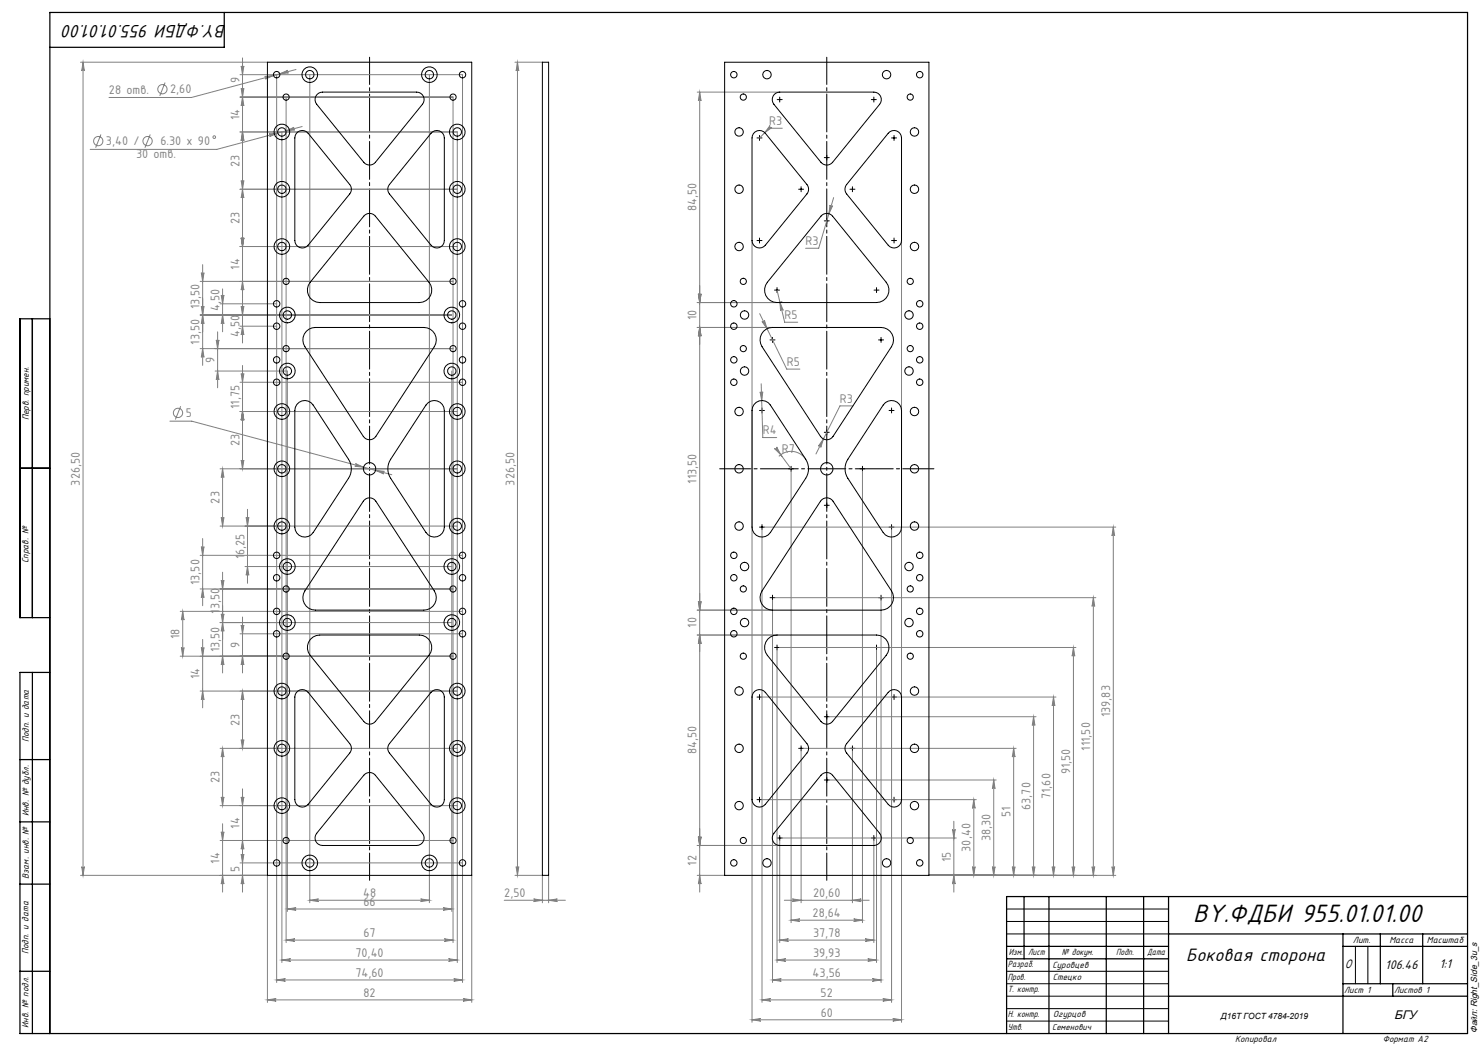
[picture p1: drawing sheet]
<svg xmlns="http://www.w3.org/2000/svg" width="594mm" height="420mm" viewBox="0 0 594 420" stroke-linecap="round" stroke-linejoin="round" font-family="sans-serif">
<g fill="none" stroke="#808080" stroke-width=".4">
<path d="M32.3 25h75M33.3 25v326.5M33.3 25l.6 3.5a.54 .54 0 0 0-.6-.5 .54 .54 0 0 0-.5 .5zM66.3 33.2l-2.2 5.3M96.3 30h89.3v364.5M96.3 39h85.5v339.5M96.8 35.5a.54 .54 0 0 0 .5 .5 .54 .54 0 0 0 .6-.5l-.6 3.5zM96.8 26.5a.54 .54 0 0 0 .5 .5 .54 .54 0 0 0 .6-.5l-.6 3.5zM97.3 39l.6 3.5a.54 .54 0 0 0-.6-.5 .54 .54 0 0 0-.5 .5zM97.3 23.3v114.4M106.3 30.7l3.5-.4-3.3 1.4a.54 .54 0 0 0 .4-.6 .54 .54 0 0 0-.6-.4zM111 30v364.5"/>
<path d="M112.3 29.6l3.2-1.4a.54 .54 0 0 0-.3 .7 .54 .54 0 0 0 .6 .4zM114.8 39v339.5M118.8 27.9l-42 11.2h-33.1M124.3 30v332.5M172.3 30v332.5M206.7 25h11M207.7 25v326.5M207.7 25l.5 3.5a.54 .54 0 0 0-.5-.5 .54 .54 0 0 0-.6 .5zM279.8 37h33.1M280.8 37l.6 3.5a.54 .54 0 0 0-.6-.5 .54 .54 0 0 0-.5 .5zM280.8 37v321.2M40.5 54l-2.1 5.3"/>
<path d="M60.3 54l-2.1 5.3M96.3 53h87.2v333.5M97.3 53l.6 3.5a.54 .54 0 0 0-.6-.5 .54 .54 0 0 0-.5 .5zM108 53.8l3.5-.4-3.3 1.5a.54 .54 0 0 0 .4-.7 .54 .54 0 0 0-.6-.4zM113.1 53v333.5M114.8 52.5l3.2-1.4a.54 .54 0 0 0-.3 .7 .54 .54 0 0 0 .6 .4zM121.3 50.8l-34.3 9.2h-50.8M309 50.4a.54 .54 0 0 0 .1 .8 .54 .54 0 0 0 .7 0l-2.9 2.1zM314 51.5h-5.3l-3.9 3.9M96.8 72.5a.54 .54 0 0 0 .5 .5 .54 .54 0 0 0 .6-.5l-.6 3.5zM97.3 76l.6 3.5a.54 .54 0 0 0-.6-.5 .54 .54 0 0 0-.5 .5zM183.5 76h-87.2"/>
<path d="M334.6 79.4l-6 20.3h-5.3M96.3 99h87.2M96.8 95.5a.54 .54 0 0 0 .5 .5 .54 .54 0 0 0 .6-.5l-.6 3.5zM301.8 96.6v313.9M333.1 82.3a.54 .54 0 0 0 .4 .6 .54 .54 0 0 0 .7-.3l-1.5 3.2zM361.8 96.6v313.9M80.3 113h101.5M80.8 109.5a.54 .54 0 0 0 .5 .5 .54 .54 0 0 0 .6-.5l-.6 3.5zM81.3 106.3v40.4M88.8 118.5a.54 .54 0 0 0 .5 .5 .54 .54 0 0 0 .6-.5l-.6 3.5zM89.3 116v17.2M97.3 113l.6 3.5a.54 .54 0 0 0-.6-.5 .54 .54 0 0 0-.5 .5z"/>
<path d="M280.3 118a.54 .54 0 0 0 .5 .5 .54 .54 0 0 0 .6-.5l-.6 3.5zM311.9 116.5l3 12.9h5.3M80.3 140h101.5M80.3 126.5h101M80.8 123a.54 .54 0 0 0 .5 .5 .54 .54 0 0 0 .6-.5l-.6 3.5zM81.3 140l.6 3.5a.54 .54 0 0 0-.6-.5 .54 .54 0 0 0-.5 .5zM81.3 126.5l.6 3.5a.54 .54 0 0 0-.6-.5 .54 .54 0 0 0-.5 .5zM86.8 136.5a.54 .54 0 0 0 .5 .5 .54 .54 0 0 0 .6-.5l-.6 3.5zM87.3 133.3v22.4M88.3 122h22.7M89.3 126.5l.6 3.5a.54 .54 0 0 0-.6-.5 .54 .54 0 0 0-.5 .5zM96.3 131h14.7"/>
<path d="M96.8 123a.54 .54 0 0 0 .5 .5 .54 .54 0 0 0 .6-.5l-.6 3.5zM97.3 131l.6 3.5a.54 .54 0 0 0-.6-.5 .54 .54 0 0 0-.5 .5zM279.8 131.5h30.2M280.8 131.5l.6 3.5a.54 .54 0 0 0-.6-.5 .54 .54 0 0 0-.5 .5zM304.9 125.9l10.9 22.3h5.2M305.8 129.1a.54 .54 0 0 0 .7 .2 .54 .54 0 0 0 .3-.7l1.1 3.4zM313 121.3l1.4 3.3a.54 .54 0 0 0-.7-.3 .54 .54 0 0 0-.4 .6zM313.9 121l-2 .5h-32.1M86.3 149h29v217M87.3 149l.6 3.5a.54 .54 0 0 0-.6-.5 .54 .54 0 0 0-.5 .5zM96.3 153.5h89.3M96.8 150a.54 .54 0 0 0 .5 .5 .54 .54 0 0 0 .6-.5l-.6 3.5z"/>
<path d="M97.3 146.8v41.4M181.3 149v217M305.1 157.3a.54 .54 0 0 0 .5 .5 .54 .54 0 0 0 .5-.5l-.4 3.5zM305.5 154.1l.7 21.6h5.6M68.2 169.1h8.8l80.2 21.5M72.5 163.1l-2.1 5.3M96.3 165.2h87.2M97.3 165.2l.6 3.5a.54 .54 0 0 0-.6-.5 .54 .54 0 0 0-.5 .5zM330.5 176.3l-1.1 3.3a.54 .54 0 0 0-.2-.7 .54 .54 0 0 0-.8 .3zM342.4 163h-5.3l-9.6 19.3M88.3 188.2h95.2M89.3 188.2l.6 3.5a.54 .54 0 0 0-.6-.5 .54 .54 0 0 0-.5 .5z"/>
<path d="M89.3 188.2v23M96.8 184.7a.54 .54 0 0 0 .5 .5 .54 .54 0 0 0 .6-.5l-.6 3.5zM142.7 186.2l3.2 1.4-3.5-.4a.54 .54 0 0 0 .6-.4 .54 .54 0 0 0-.3-.6zM150.7 188.9l3.6 .4a.54 .54 0 0 0-.7 .4 .54 .54 0 0 0 .4 .6zM310.8 180.1a.54 .54 0 0 0 .8 .1 .54 .54 0 0 0 .1-.7l1.7 3.1zM312.6 183.2a7 7 0 0 1 10.8 1.2M313.8 183.2l-.4-.6 4.1 5.6M317.5 189.2v181.3M346.1 189.2v181.3M80.8 219.5a.54 .54 0 0 0 .5 .5 .54 .54 0 0 0 .6-.5l-.6 3.5zM81.3 216.3v26.9M88.3 211.2h95.2"/>
<path d="M88.8 207.7a.54 .54 0 0 0 .5 .5 .54 .54 0 0 0 .6-.5l-.6 3.5zM98.8 207.7a.54 .54 0 0 0 .5 .5 .54 .54 0 0 0 .6-.5l-.6 3.5zM99.3 204.5v29.7M305.8 212.7v189.8M306.8 211.7h141M357.8 212.7v189.8M446.8 211.7l.6 3.5a.54 .54 0 0 0-.6-.6 .54 .54 0 0 0-.5 .6zM446.8 211.7v139.8M80.3 236.5h101.5M80.3 223h105.3M81.3 236.5l.6 3.5a.54 .54 0 0 0-.6-.5 .54 .54 0 0 0-.5 .5zM88.8 233a.54 .54 0 0 0 .5 .5 .54 .54 0 0 0 .6-.5l-.6 3.5z"/>
<path d="M89.3 229.8v40.4M98.3 227.5h83M99.3 227.5l.6 3.5a.54 .54 0 0 0-.6-.5 .54 .54 0 0 0-.5 .5zM311.1 240h128.7M438.8 240v111.5M438.8 240l.6 3.5a.54 .54 0 0 0-.6-.5 .54 .54 0 0 0-.5 .5zM72.3 245.5h113.3M72.8 260a.54 .54 0 0 0 .5 .5 .54 .54 0 0 0 .6-.5l-.6 3.5zM73.3 245.5l.6 3.5a.54 .54 0 0 0-.6-.5 .54 .54 0 0 0-.5 .5zM73.3 245.5v18M80.8 260a.54 .54 0 0 0 .5 .5 .54 .54 0 0 0 .6-.5l-.6 3.5zM81.3 256.8v27.4"/>
<path d="M88.3 250h93M88.8 246.5a.54 .54 0 0 0 .5 .5 .54 .54 0 0 0 .6-.5l-.6 3.5zM89.3 250l.6 3.5a.54 .54 0 0 0-.6-.5 .54 .54 0 0 0-.5 .5zM96.3 254.5h89.3M96.8 251a.54 .54 0 0 0 .5 .5 .54 .54 0 0 0 .6-.5l-.6 3.5zM97.3 247.8v22.4M280.3 241.5a.54 .54 0 0 0 .5 .5 .54 .54 0 0 0 .6-.5l-.6 3.5zM280.8 255l.6 3.5a.54 .54 0 0 0-.6-.5 .54 .54 0 0 0-.5 .5zM310 245h-30.2M310 241v153.5M311.9 255h-32.1M312.9 260h118.9"/>
<path d="M353.6 241v153.5M430.8 260l.6 3.5a.54 .54 0 0 0-.6-.5 .54 .54 0 0 0-.5 .5zM430.8 260v91.5M80.3 277.5h103.2M81.3 277.5l.6 3.5a.54 .54 0 0 0-.6-.5 .54 .54 0 0 0-.5 .5zM89.3 263.5l.6 3.5a.54 .54 0 0 0-.6-.5 .54 .54 0 0 0-.5 .5zM97.3 277.5l.6 3.5a.54 .54 0 0 0-.6-.5 .54 .54 0 0 0-.5 .5zM97.3 263.5l.6 3.5a.54 .54 0 0 0-.6-.5 .54 .54 0 0 0-.5 .5zM97.3 277.5v23M181.8 263.5h-109.5M305.8 279.9h118M311.9 261v125.5"/>
<path d="M351.8 261v125.5M422.8 279.9l.6 3.5a.54 .54 0 0 0-.6-.5 .54 .54 0 0 0-.5 .5zM422.8 279.9v71.6M96.8 297a.54 .54 0 0 0 .5 .5 .54 .54 0 0 0 .6-.5l-.6 3.5zM332.8 287.8h83M414.8 287.8l.6 3.5a.54 .54 0 0 0-.6-.5 .54 .54 0 0 0-.5 .5zM414.8 287.8v63.7M88.3 300.5h95.2M88.8 320a.54 .54 0 0 0 .5 .5 .54 .54 0 0 0 .6-.5l-.6 3.5zM89.3 300.5l.6 3.5a.54 .54 0 0 0-.6-.5 .54 .54 0 0 0-.5 .5zM89.3 300.5v23M96.8 320a.54 .54 0 0 0 .5 .5 .54 .54 0 0 0 .6-.5l-.6 3.5z"/>
<path d="M97.3 316.8v41.4M321.5 301.5v61M322.5 300.5h85.3M332.8 313.2h67M342.1 301.5v61M398.8 313.2l.6 3.5a.54 .54 0 0 0-.6-.5 .54 .54 0 0 0-.5 .5zM398.8 313.2v38.3M406.8 300.5v51M406.8 300.5l.6 3.5a.54 .54 0 0 0-.6-.5 .54 .54 0 0 0-.5 .5zM88.3 337.5h93.5M88.3 323.5h95.2M88.8 334a.54 .54 0 0 0 .5 .5 .54 .54 0 0 0 .6-.5l-.6 3.5z"/>
<path d="M89.3 330.8v27.4M97.3 337.5l.6 3.5a.54 .54 0 0 0-.6-.5 .54 .54 0 0 0-.5 .5zM279.8 339.5h33.1M280.3 336a.54 .54 0 0 0 .5 .5 .54 .54 0 0 0 .6-.5l-.6 3.5zM305.8 321.1h86M312.9 337.5v41M313.9 336.5h69.9M350.7 337.5v41M382.3 333a.54 .54 0 0 0 .5 .5 .54 .54 0 0 0 .6-.5l-.6 3.5zM382.8 329.8v28.4M390.8 321.1l.6 3.5a.54 .54 0 0 0-.6-.5 .54 .54 0 0 0-.5 .5zM390.8 321.1v30.4"/>
<path d="M32.3 351.5h75v51M32.8 348a.54 .54 0 0 0 .5 .5 .54 .54 0 0 0 .6-.5l-.6 3.5zM89.3 351.5l.6 3.5a.54 .54 0 0 0-.6-.5 .54 .54 0 0 0-.5 .5zM96.3 346.5h89.3M96.8 343a.54 .54 0 0 0 .5 .5 .54 .54 0 0 0 .6-.5l-.6 3.5zM97.3 351.5l.6 3.5a.54 .54 0 0 0-.6-.5 .54 .54 0 0 0-.5 .5zM189.3 351.5v51M206.7 351.5h11v11M207.1 348a.54 .54 0 0 0 .6 .5 .54 .54 0 0 0 .5-.5l-.5 3.5zM220.2 351.5v11M279.8 351.5h11M280.8 351.5l.6 3.5a.54 .54 0 0 0-.6-.5 .54 .54 0 0 0-.5 .5z"/>
<path d="M372.8 351.5h75M382.8 351.5l.6 3.5a.54 .54 0 0 0-.6-.5 .54 .54 0 0 0-.5 .5zM390.3 348a.54 .54 0 0 0 .5 .5 .54 .54 0 0 0 .6-.5l-.6 3.5zM398.3 348a.54 .54 0 0 0 .5 .5 .54 .54 0 0 0 .6-.5l-.6 3.5zM406.3 348a.54 .54 0 0 0 .5 .5 .54 .54 0 0 0 .6-.5l-.6 3.5zM414.3 348a.54 .54 0 0 0 .5 .5 .54 .54 0 0 0 .6-.5l-.6 3.5zM422.3 348a.54 .54 0 0 0 .5 .5 .54 .54 0 0 0 .6-.5l-.6 3.5zM430.3 348a.54 .54 0 0 0 .5 .5 .54 .54 0 0 0 .6-.5l-.6 3.5zM438.3 348a.54 .54 0 0 0 .5 .5 .54 .54 0 0 0 .6-.5l-.6 3.5zM446.3 348a.54 .54 0 0 0 .5 .5 .54 .54 0 0 0 .6-.5l-.6 3.5zM114.8 377.5h67M114.8 377.5l3.5-.6a.54 .54 0 0 0-.5 .6 .54 .54 0 0 0 .5 .5z"/>
<path d="M115.3 365h66M115.3 365l3.5-.6a.54 .54 0 0 0-.5 .6 .54 .54 0 0 0 .5 .5zM124.3 361.5h48M124.3 361.5l3.5-.6a.54 .54 0 0 0-.5 .6 .54 .54 0 0 0 .5 .5zM168.8 360.9l3.5 .6-3.5 .5a.54 .54 0 0 0 .5-.5 .54 .54 0 0 0-.5-.6zM177.8 364.4l3.5 .6-3.5 .5a.54 .54 0 0 0 .5-.5 .54 .54 0 0 0-.5-.6zM178.3 376.9l3.5 .6-3.5 .5a.54 .54 0 0 0 .5-.5 .54 .54 0 0 0-.5-.6zM202.4 361.5h24.5M214.2 360.9l3.5 .6-3.5 .5a.54 .54 0 0 0 .5-.5 .54 .54 0 0 0-.5-.6zM220.2 361.5l3.5-.6a.54 .54 0 0 0-.5 .6 .54 .54 0 0 0 .5 .5zM312.9 377.5h37.8M312.9 377.5l3.5-.6a.54 .54 0 0 0-.5 .6 .54 .54 0 0 0 .5 .5z"/>
<path d="M314.8 361.5h34.1M317.5 369.5h28.6M317.5 369.5l3.5-.6a.54 .54 0 0 0-.5 .6 .54 .54 0 0 0 .5 .5zM318 360.9l3.5 .6-3.5 .5a.54 .54 0 0 0 .5-.5 .54 .54 0 0 0-.5-.6zM342.1 361.5l3.5-.6a.54 .54 0 0 0-.5 .6 .54 .54 0 0 0 .5 .5zM342.6 368.9l3.6 .6-3.6 .5a.54 .54 0 0 0 .6-.5 .54 .54 0 0 0-.6-.6zM347.2 376.9l3.5 .6-3.5 .5a.54 .54 0 0 0 .5-.5 .54 .54 0 0 0-.5-.6zM111 393.5l3.5-.6a.54 .54 0 0 0-.5 .6 .54 .54 0 0 0 .5 .5zM111 393.5h74.6M113.1 385.5l3.5-.6a.54 .54 0 0 0-.5 .6 .54 .54 0 0 0 .5 .5zM113.1 385.5h70.4M180 384.9l3.5 .6-3.5 .5a.54 .54 0 0 0 .5-.5 .54 .54 0 0 0-.5-.6z"/>
<path d="M182.1 392.9l3.5 .6-3.5 .5a.54 .54 0 0 0 .5-.5 .54 .54 0 0 0-.5-.6zM310 393.5l3.5-.6a.54 .54 0 0 0-.5 .6 .54 .54 0 0 0 .5 .5zM310 393.5h43.6M311.9 385.5h39.9M311.9 385.5l3.5-.6a.54 .54 0 0 0-.5 .6 .54 .54 0 0 0 .5 .5zM348.3 384.9l3.5 .6-3.5 .5a.54 .54 0 0 0 .5-.5 .54 .54 0 0 0-.5-.6zM350.1 392.9l3.5 .6-3.5 .5a.54 .54 0 0 0 .5-.5 .54 .54 0 0 0-.5-.6zM107.3 401.5h82M107.3 401.5l3.5-.6a.54 .54 0 0 0-.5 .6 .54 .54 0 0 0 .5 .5zM185.8 400.9l3.5 .6-3.5 .5a.54 .54 0 0 0 .5-.5 .54 .54 0 0 0-.5-.6zM301.8 409.5h60M301.8 409.5l3.5-.6a.54 .54 0 0 0-.5 .6 .54 .54 0 0 0 .5 .5z"/>
<path d="M305.8 401.5l3.5-.6a.54 .54 0 0 0-.5 .6 .54 .54 0 0 0 .5 .5zM305.8 401.5h52M354.3 400.9l3.5 .6-3.5 .5a.54 .54 0 0 0 .5-.5 .54 .54 0 0 0-.5-.6zM358.3 408.9l3.5 .6-3.5 .5a.54 .54 0 0 0 .5-.5 .54 .54 0 0 0-.5-.6z"/>
<circle cx="65.2" cy="35.8" r="1.86"/>
<circle cx="39.4" cy="56.7" r="1.86"/>
<circle cx="59.2" cy="56.7" r="1.86"/>
<circle cx="86" cy="55.1" r=".53"/>
<circle cx="71.4" cy="165.8" r="1.86"/>
</g>
<path d="M148.3 23v330.5M331.8 353.5v-330.5" fill="none" stroke="#000" stroke-width=".4" stroke-dasharray="15.2 1.3 1.3 1.3" stroke-dashoffset="4.3"/>
<path d="M288.8 188.2h86" fill="none" stroke="#000" stroke-width=".4" stroke-dasharray="15.2 1.3 1.3 1.3" stroke-dashoffset="2.7"/>
<g fill="none" stroke="#000" stroke-width=".4">
<path d="M311.9 40h2M312.9 39v2M349.7 40h2M350.7 39v2M303.8 55.4h2M304.8 54.4v2M357.8 55.4h2M358.8 54.4v2M320.5 76h2M321.5 75v2M330.8 63.3h2M331.8 62.3v2"/>
<path d="M341.1 76h2M342.1 75v2M303.8 96.6h2M304.8 95.6v2M330.8 88.7h2M331.8 87.7v2M357.8 96.6h2M358.8 95.6v2M310.9 116.5h2M311.9 115.5v2M350.8 116.5h2M351.8 115.5v2"/>
<path d="M20 128v287M309 136.5h2M310 135.5v2M352.6 136.5h2M353.6 135.5v2M304.8 164.8h2M305.8 163.8v2M330.8 173.6h2M331.8 172.6v2M356.8 164.8h2M357.8 163.8v2M316.5 188.2h2"/>
<path d="M317.5 187.2v2M345.1 188.2h2M346.2 187.2v2M304.8 211.7h2M305.8 210.7v2M330.8 202.9h2M331.8 201.9v2M356.8 211.7h2M357.8 210.7v2M309 240h2M310 239v2M352.6 240h2"/>
<path d="M353.6 239v2M310.9 260h2M311.9 259v2M350.8 260h2M351.8 259v2M303.8 279.9h2M304.8 278.9v2M357.8 279.9h2M358.8 278.9v2M321.5 299.5v2M330.8 287.8h2M331.8 286.8v2"/>
<path d="M342.1 299.5v2M320.5 300.5h2M330.8 313.2h2M331.8 312.2v2M341.1 300.5h2M303.8 321.1h2M304.8 320.1v2M311.9 336.5h2M312.9 335.5v2M349.7 336.5h2M350.7 335.5v2M357.8 321.1h2"/>
<path d="M358.8 320.1v2M404 365h65M404 370h65M404 375h65M544 380v15M549 380v15M404 390h65M404 395h65M404 400h65M404 405h65M404 410h65"/>
</g>
<g fill="none" stroke="#000" stroke-width=".5">
<path d="M90 5v14h-70M13 128v120M20 128h-12v120h12M8 188h12M13 270v145M20 270h-12v145h581v-410h-569v410M8 305h12M8 330h12M8 355h12M411 360v25M421 360v55M444 360v55"/>
<path d="M459 360v55M469 360v55M589 360h-185v55M404 380h65M469 375h120M539 375v40M539 380h50M554 375v20M571 375v20M8 390h12M404 385h65M539 395h50"/>
<path d="M559 395v5M469 400h120"/>
</g>
<g fill="#808080">
<path d="M220.2 361.5l3.5-.6a.54 .54 0 0 0-.5 .6 .54 .54 0 0 0 .5 .5zM214.2 360.9l3.5 .6-3.5 .5a.54 .54 0 0 0 .5-.5 .54 .54 0 0 0-.5-.6z"/>
<path d="M182.1 392.9l3.5 .6-3.5 .5a.54 .54 0 0 0 .5-.5 .54 .54 0 0 0-.5-.6zM111 393.5l3.5-.6a.54 .54 0 0 0-.5 .6 .54 .54 0 0 0 .5 .5zM177.8 364.4l3.5 .6-3.5 .5a.54 .54 0 0 0 .5-.5 .54 .54 0 0 0-.5-.6zM115.3 365l3.5-.6a.54 .54 0 0 0-.5 .6 .54 .54 0 0 0 .5 .5z"/>
<path d="M150.7 188.9l3.3 1.4a.54 .54 0 0 1-.4-.6 .54 .54 0 0 1 .7-.4zM142.7 186.2a.54 .54 0 0 1 .3 .6 .54 .54 0 0 1-.6 .4l3.5 .4zM112.3 29.6l3.5-.3a.54 .54 0 0 1-.6-.4 .54 .54 0 0 1 .3-.7zM106.3 30.7a.54 .54 0 0 1 .6 .4 .54 .54 0 0 1-.4 .6l3.3-1.4zM114.8 52.5l3.5-.3a.54 .54 0 0 1-.6-.4 .54 .54 0 0 1 .3-.7zM108 53.8a.54 .54 0 0 1 .6 .4 .54 .54 0 0 1-.4 .7l3.3-1.5zM113.1 385.5l3.5-.6a.54 .54 0 0 0-.5 .6 .54 .54 0 0 0 .5 .5zM180 384.9l3.5 .6-3.5 .5a.54 .54 0 0 0 .5-.5 .54 .54 0 0 0-.5-.6zM124.3 361.5l3.5-.6a.54 .54 0 0 0-.5 .6 .54 .54 0 0 0 .5 .5zM168.8 360.9l3.5 .6-3.5 .5a.54 .54 0 0 0 .5-.5 .54 .54 0 0 0-.5-.6zM107.3 401.5l3.5-.6a.54 .54 0 0 0-.5 .6 .54 .54 0 0 0 .5 .5zM185.8 400.9l3.5 .6-3.5 .5a.54 .54 0 0 0 .5-.5 .54 .54 0 0 0-.5-.6zM310.8 180.1l2.6 2.5-1.7-3.1a.54 .54 0 0 1-.1 .7 .54 .54 0 0 1-.8-.1zM309 50.4l-2.1 2.9 2.9-2.1a.54 .54 0 0 1-.7 0 .54 .54 0 0 1-.1-.8zM313 121.3l.3 3.6a.54 .54 0 0 1 .4-.6 .54 .54 0 0 1 .7 .3zM305.8 129.1l2.1 2.9-1.1-3.4a.54 .54 0 0 1-.3 .7 .54 .54 0 0 1-.7-.2zM330.5 176.3l-2.1 2.9a.54 .54 0 0 1 .8-.3 .54 .54 0 0 1 .2 .7zM305.1 157.3l.6 3.5 .4-3.5a.54 .54 0 0 1-.5 .5 .54 .54 0 0 1-.5-.5zM333.1 82.3l-.4 3.5 1.5-3.2a.54 .54 0 0 1-.7 .3 .54 .54 0 0 1-.4-.6z"/>
<path d="M311.9 385.5l3.5-.6a.54 .54 0 0 0-.5 .6 .54 .54 0 0 0 .5 .5zM348.3 384.9l3.5 .6-3.5 .5a.54 .54 0 0 0 .5-.5 .54 .54 0 0 0-.5-.6zM318 360.9l3.5 .6-3.5 .5a.54 .54 0 0 0 .5-.5 .54 .54 0 0 0-.5-.6zM342.1 361.5l3.5-.6a.54 .54 0 0 0-.5 .6 .54 .54 0 0 0 .5 .5z"/>
<path d="M114.8 377.5l3.5-.6a.54 .54 0 0 0-.5 .6 .54 .54 0 0 0 .5 .5zM178.3 376.9l3.5 .6-3.5 .5a.54 .54 0 0 0 .5-.5 .54 .54 0 0 0-.5-.6z"/>
<path d="M354.3 400.9l3.5 .6-3.5 .5a.54 .54 0 0 0 .5-.5 .54 .54 0 0 0-.5-.6zM305.8 401.5l3.5-.6a.54 .54 0 0 0-.5 .6 .54 .54 0 0 0 .5 .5zM350.1 392.9l3.5 .6-3.5 .5a.54 .54 0 0 0 .5-.5 .54 .54 0 0 0-.5-.6zM310 393.5l3.5-.6a.54 .54 0 0 0-.5 .6 .54 .54 0 0 0 .5 .5z"/>
<path d="M207.1 348a.54 .54 0 0 0 .6 .5 .54 .54 0 0 0 .5-.5l-.5 3.5zM207.7 25l.5 3.5a.54 .54 0 0 0-.5-.5 .54 .54 0 0 0-.6 .5z"/>
<path d="M32.8 348a.54 .54 0 0 0 .5 .5 .54 .54 0 0 0 .6-.5l-.6 3.5zM33.3 25l.6 3.5a.54 .54 0 0 0-.6-.5 .54 .54 0 0 0-.5 .5zM89.3 351.5l.6 3.5a.54 .54 0 0 0-.6-.5 .54 .54 0 0 0-.5 .5zM88.8 334a.54 .54 0 0 0 .5 .5 .54 .54 0 0 0 .6-.5l-.6 3.5zM97.3 337.5l.6 3.5a.54 .54 0 0 0-.6-.5 .54 .54 0 0 0-.5 .5zM96.8 320a.54 .54 0 0 0 .5 .5 .54 .54 0 0 0 .6-.5l-.6 3.5zM88.8 320a.54 .54 0 0 0 .5 .5 .54 .54 0 0 0 .6-.5l-.6 3.5zM89.3 300.5l.6 3.5a.54 .54 0 0 0-.6-.5 .54 .54 0 0 0-.5 .5zM96.8 297a.54 .54 0 0 0 .5 .5 .54 .54 0 0 0 .6-.5l-.6 3.5zM97.3 277.5l.6 3.5a.54 .54 0 0 0-.6-.5 .54 .54 0 0 0-.5 .5zM97.3 263.5l.6 3.5a.54 .54 0 0 0-.6-.5 .54 .54 0 0 0-.5 .5zM96.8 251a.54 .54 0 0 0 .5 .5 .54 .54 0 0 0 .6-.5l-.6 3.5zM89.3 263.5l.6 3.5a.54 .54 0 0 0-.6-.5 .54 .54 0 0 0-.5 .5zM88.8 246.5a.54 .54 0 0 0 .5 .5 .54 .54 0 0 0 .6-.5l-.6 3.5zM72.8 260a.54 .54 0 0 0 .5 .5 .54 .54 0 0 0 .6-.5l-.6 3.5zM73.3 245.5l.6 3.5a.54 .54 0 0 0-.6-.5 .54 .54 0 0 0-.5 .5zM89.3 250l.6 3.5a.54 .54 0 0 0-.6-.5 .54 .54 0 0 0-.5 .5zM88.8 233a.54 .54 0 0 0 .5 .5 .54 .54 0 0 0 .6-.5l-.6 3.5zM81.3 236.5l.6 3.5a.54 .54 0 0 0-.6-.5 .54 .54 0 0 0-.5 .5zM80.8 219.5a.54 .54 0 0 0 .5 .5 .54 .54 0 0 0 .6-.5l-.6 3.5zM99.3 227.5l.6 3.5a.54 .54 0 0 0-.6-.5 .54 .54 0 0 0-.5 .5zM98.8 207.7a.54 .54 0 0 0 .5 .5 .54 .54 0 0 0 .6-.5l-.6 3.5zM88.8 207.7a.54 .54 0 0 0 .5 .5 .54 .54 0 0 0 .6-.5l-.6 3.5zM89.3 188.2l.6 3.5a.54 .54 0 0 0-.6-.5 .54 .54 0 0 0-.5 .5zM96.8 184.7a.54 .54 0 0 0 .5 .5 .54 .54 0 0 0 .6-.5l-.6 3.5zM97.3 165.2l.6 3.5a.54 .54 0 0 0-.6-.5 .54 .54 0 0 0-.5 .5zM97.3 165.2l.6 3.5a.54 .54 0 0 0-.6-.5 .54 .54 0 0 0-.5 .5zM96.8 150a.54 .54 0 0 0 .5 .5 .54 .54 0 0 0 .6-.5l-.6 3.5zM87.3 149l.6 3.5a.54 .54 0 0 0-.6-.5 .54 .54 0 0 0-.5 .5zM86.8 136.5a.54 .54 0 0 0 .5 .5 .54 .54 0 0 0 .6-.5l-.6 3.5zM81.3 140l.6 3.5a.54 .54 0 0 0-.6-.5 .54 .54 0 0 0-.5 .5zM80.8 123a.54 .54 0 0 0 .5 .5 .54 .54 0 0 0 .6-.5l-.6 3.5zM81.3 126.5l.6 3.5a.54 .54 0 0 0-.6-.5 .54 .54 0 0 0-.5 .5zM80.8 109.5a.54 .54 0 0 0 .5 .5 .54 .54 0 0 0 .6-.5l-.6 3.5zM89.3 126.5l.6 3.5a.54 .54 0 0 0-.6-.5 .54 .54 0 0 0-.5 .5zM88.8 118.5a.54 .54 0 0 0 .5 .5 .54 .54 0 0 0 .6-.5l-.6 3.5zM97.3 113l.6 3.5a.54 .54 0 0 0-.6-.5 .54 .54 0 0 0-.5 .5zM96.8 95.5a.54 .54 0 0 0 .5 .5 .54 .54 0 0 0 .6-.5l-.6 3.5zM96.8 95.5a.54 .54 0 0 0 .5 .5 .54 .54 0 0 0 .6-.5l-.6 3.5zM97.3 76l.6 3.5a.54 .54 0 0 0-.6-.5 .54 .54 0 0 0-.5 .5zM97.3 53l.6 3.5a.54 .54 0 0 0-.6-.5 .54 .54 0 0 0-.5 .5zM96.8 35.5a.54 .54 0 0 0 .5 .5 .54 .54 0 0 0 .6-.5l-.6 3.5zM97.3 39l.6 3.5a.54 .54 0 0 0-.6-.5 .54 .54 0 0 0-.5 .5zM96.8 26.5a.54 .54 0 0 0 .5 .5 .54 .54 0 0 0 .6-.5l-.6 3.5zM280.8 351.5l.6 3.5a.54 .54 0 0 0-.6-.5 .54 .54 0 0 0-.5 .5zM280.3 336a.54 .54 0 0 0 .5 .5 .54 .54 0 0 0 .6-.5l-.6 3.5zM280.3 336a.54 .54 0 0 0 .5 .5 .54 .54 0 0 0 .6-.5l-.6 3.5zM280.8 255l.6 3.5a.54 .54 0 0 0-.6-.5 .54 .54 0 0 0-.5 .5zM280.3 241.5a.54 .54 0 0 0 .5 .5 .54 .54 0 0 0 .6-.5l-.6 3.5zM280.8 131.5l.6 3.5a.54 .54 0 0 0-.6-.5 .54 .54 0 0 0-.5 .5zM280.8 131.5l.6 3.5a.54 .54 0 0 0-.6-.5 .54 .54 0 0 0-.5 .5zM280.3 118a.54 .54 0 0 0 .5 .5 .54 .54 0 0 0 .6-.5l-.6 3.5zM280.3 118a.54 .54 0 0 0 .5 .5 .54 .54 0 0 0 .6-.5l-.6 3.5zM280.8 37l.6 3.5a.54 .54 0 0 0-.6-.5 .54 .54 0 0 0-.5 .5zM382.8 351.5l.6 3.5a.54 .54 0 0 0-.6-.5 .54 .54 0 0 0-.5 .5zM382.3 333a.54 .54 0 0 0 .5 .5 .54 .54 0 0 0 .6-.5l-.6 3.5zM398.3 348a.54 .54 0 0 0 .5 .5 .54 .54 0 0 0 .6-.5l-.6 3.5zM398.8 313.2l.6 3.5a.54 .54 0 0 0-.6-.5 .54 .54 0 0 0-.5 .5zM406.3 348a.54 .54 0 0 0 .5 .5 .54 .54 0 0 0 .6-.5l-.6 3.5zM406.8 300.5l.6 3.5a.54 .54 0 0 0-.6-.5 .54 .54 0 0 0-.5 .5zM390.3 348a.54 .54 0 0 0 .5 .5 .54 .54 0 0 0 .6-.5l-.6 3.5zM390.8 321.1l.6 3.5a.54 .54 0 0 0-.6-.5 .54 .54 0 0 0-.5 .5zM414.3 348a.54 .54 0 0 0 .5 .5 .54 .54 0 0 0 .6-.5l-.6 3.5zM414.8 287.8l.6 3.5a.54 .54 0 0 0-.6-.5 .54 .54 0 0 0-.5 .5zM422.3 348a.54 .54 0 0 0 .5 .5 .54 .54 0 0 0 .6-.5l-.6 3.5zM422.8 279.9l.6 3.5a.54 .54 0 0 0-.6-.5 .54 .54 0 0 0-.5 .5zM430.3 348a.54 .54 0 0 0 .5 .5 .54 .54 0 0 0 .6-.5l-.6 3.5zM430.8 260l.6 3.5a.54 .54 0 0 0-.6-.5 .54 .54 0 0 0-.5 .5zM438.3 348a.54 .54 0 0 0 .5 .5 .54 .54 0 0 0 .6-.5l-.6 3.5zM438.8 240l.6 3.5a.54 .54 0 0 0-.6-.5 .54 .54 0 0 0-.5 .5zM446.3 348a.54 .54 0 0 0 .5 .5 .54 .54 0 0 0 .6-.5l-.6 3.5zM446.8 211.7l.6 3.5a.54 .54 0 0 0-.6-.6 .54 .54 0 0 0-.5 .6z"/>
<path d="M96.8 72.5a.54 .54 0 0 0 .5 .5 .54 .54 0 0 0 .6-.5l-.6 3.5zM97.3 53l.6 3.5a.54 .54 0 0 0-.6-.5 .54 .54 0 0 0-.5 .5z"/>
<path d="M96.8 343a.54 .54 0 0 0 .5 .5 .54 .54 0 0 0 .6-.5l-.6 3.5zM97.3 351.5l.6 3.5a.54 .54 0 0 0-.6-.5 .54 .54 0 0 0-.5 .5zM80.8 260a.54 .54 0 0 0 .5 .5 .54 .54 0 0 0 .6-.5l-.6 3.5zM81.3 277.5l.6 3.5a.54 .54 0 0 0-.6-.5 .54 .54 0 0 0-.5 .5zM96.8 123a.54 .54 0 0 0 .5 .5 .54 .54 0 0 0 .6-.5l-.6 3.5zM97.3 131l.6 3.5a.54 .54 0 0 0-.6-.5 .54 .54 0 0 0-.5 .5zM280.3 241.5a.54 .54 0 0 0 .5 .5 .54 .54 0 0 0 .6-.5l-.6 3.5zM280.8 255l.6 3.5a.54 .54 0 0 0-.6-.5 .54 .54 0 0 0-.5 .5z"/>
<path d="M301.8 409.5l3.5-.6a.54 .54 0 0 0-.5 .6 .54 .54 0 0 0 .5 .5zM358.3 408.9l3.5 .6-3.5 .5a.54 .54 0 0 0 .5-.5 .54 .54 0 0 0-.5-.6z"/>
<path d="M317.5 369.5l3.5-.6a.54 .54 0 0 0-.5 .6 .54 .54 0 0 0 .5 .5zM342.6 368.9l3.6 .6-3.6 .5a.54 .54 0 0 0 .6-.5 .54 .54 0 0 0-.6-.6zM312.9 377.5l3.5-.6a.54 .54 0 0 0-.5 .6 .54 .54 0 0 0 .5 .5zM347.2 376.9l3.5 .6-3.5 .5a.54 .54 0 0 0 .5-.5 .54 .54 0 0 0-.5-.6z"/>
</g>
<g fill="none" stroke="#000" stroke-width=".4">
<path d="M107.3 25h82v326.5h-82zM127.2 38l.6-.6 1.6-.4h37.8a3 3 0 0 1 2.7 1.7 3 3 0 0 1-.3 3.2l-18.9 23.3a3 3 0 0 1-4.7 0l-18.9-23.3a3 3 0 0 1 .1-3.9zM217.7 25h2.5v326.5h-2.5zM290.8 25h82v326.5h-82zM310.7 38l1.4-.9 .8-.1h37.8a3 3 0 0 1 2.7 1.7 3 3 0 0 1-.3 3.2l-18.9 23.3a3 3 0 0 1-4.7 0l-18.9-23.3a3 3 0 0 1 .1-3.9zM119.5 53a3 3 0 0 1 4.2 .5l16.7 20.6a3 3 0 0 1 0 3.8l-16.7 20.6a3 3 0 0 1-3.4 .9 3 3 0 0 1-2-2.8v-41.2l.2-.9zM173 53.5a3 3 0 0 1 3.3-.9 3 3 0 0 1 2 2.8v41.2a3 3 0 0 1-2 2.8 3 3 0 0 1-3.3-.9l-16.7-20.6a3 3 0 0 1 0-3.8zM303 53a3 3 0 0 1 4.2 .5l16.7 20.6a2.99 2.99 0 0 1 0 3.8l-16.7 20.6a3 3 0 0 1-3.4 .9 3 3 0 0 1-2-2.8v-41.2l.6-1.7zM356.5 53.5a3 3 0 0 1 3.3-.9 3 3 0 0 1 2 2.8v41.2a3 3 0 0 1-2 2.8 3 3 0 0 1-3.3-.9l-16.7-20.6a2.99 2.99 0 0 1 0-3.8zM146 86.8a3 3 0 0 1 4.7 0l21.5 26.5a5 5 0 0 1 .6 5.3 5 5 0 0 1-4.5 2.9h-39.9a5 5 0 0 1-4.5-2.9 5 5 0 0 1 .6-5.3zM329.5 86.8a3 3 0 0 1 4.7 0l21.5 26.5a5 5 0 0 1 .6 5.3 5 5 0 0 1-4.5 2.9h-39.9a5 5 0 0 1-4.6-2.9 5 5 0 0 1 .7-5.3zM122.9 133l1.1-.8 2.5-.7h43.6a5 5 0 0 1 4.2 7.7l-23.5 36a3 3 0 0 1-5 0l-23.4-36a5 5 0 0 1 .5-6.2z"/>
<path d="M306.4 133l1.1-.8 2.5-.7h43.6a5 5 0 0 1 4.2 7.7l-23.5 36a3 3 0 0 1-5 0l-23.4-36a5 5 0 0 1 .5-6.2zM119.1 162.4a4 4 0 0 1 6.6 .2l14.2 21.8a7 7 0 0 1 0 7.7l-14.2 21.7a4 4 0 0 1-4.5 1.7 4 4 0 0 1-2.9-3.8v-46.9l.2-1.2zM171.8 161.7a4 4 0 0 1 4.3-.5 4 4 0 0 1 2.2 3.6v46.9a4 4 0 0 1-2.8 3.8 4 4 0 0 1-4.5-1.7l-14.2-21.7a7 7 0 0 1 0-7.7zM302.6 162.4a4 4 0 0 1 6.6 .2l14.2 21.8a7 7 0 0 1 0 7.7l-14.2 21.7a4 4 0 0 1-4.5 1.7 4 4 0 0 1-2.9-3.8v-46.9l.2-1.2zM355.3 161.7a4 4 0 0 1 4.3-.5 4 4 0 0 1 2.2 3.6v46.9a4 4 0 0 1-2.8 3.8 4 4 0 0 1-4.5-1.7l-14.2-21.7a7 7 0 0 1 0-7.7zM146.3 200.7a3 3 0 0 1 4.5 .6l23.5 36a5 5 0 0 1-4.2 7.7h-43.6a5 5 0 0 1-4.1-7.7zM329.8 200.7a3 3 0 0 1 4.5 .6l23.5 36a5 5 0 0 1-4.2 7.7h-43.6a5 5 0 0 1-4.1-7.7zM124.6 256.7l1.1-.9 2.7-.8h39.9a5 5 0 0 1 4.5 2.8 5 5 0 0 1-.6 5.3l-21.5 26.6a3 3 0 0 1-4.7 0l-21.5-26.6a5 5 0 0 1 .1-6.4zM308.1 256.7l1.1-.9 2.7-.8h39.9a5 5 0 0 1 4.5 2.8 5 5 0 0 1-.6 5.3l-21.5 26.6a3 3 0 0 1-4.7 0l-21.5-26.6a5 5 0 0 1 .1-6.4zM119.5 277.5a3 3 0 0 1 4.2 .5l16.7 20.6a3 3 0 0 1 0 3.8l-16.7 20.6a3 3 0 0 1-3.4 .9 3 3 0 0 1-2-2.8v-41.2l.2-.9zM173 278a3 3 0 0 1 3.3-.9 3 3 0 0 1 2 2.8v41.2a3 3 0 0 1-2 2.8 3 3 0 0 1-3.3-.9l-16.7-20.6a3 3 0 0 1 0-3.8zM303 277.5a3 3 0 0 1 4.2 .5l16.7 20.6a3 3 0 0 1 0 3.8l-16.7 20.6a3 3 0 0 1-3.4 .9 3 3 0 0 1-2-2.8v-41.2l.6-1.7z"/>
<path d="M356.5 278a3 3 0 0 1 3.3-.9 3 3 0 0 1 2 2.8v41.2a3 3 0 0 1-2 2.8 3 3 0 0 1-3.3-.9l-16.7-20.6a3 3 0 0 1 0-3.8zM146 311.3a2.99 2.99 0 0 1 4.7 0l18.9 23.3a3 3 0 0 1 .3 3.2 3 3 0 0 1-2.7 1.7h-37.8a3 3 0 0 1-2.7-1.7 3 3 0 0 1 .4-3.2zM329.5 311.3a3 3 0 0 1 4.7 0l18.9 23.3a3 3 0 0 1 .3 3.2 3 3 0 0 1-2.7 1.7h-37.8a3 3 0 0 1-2.7-1.7 3 3 0 0 1 .4-3.2z"/>
<circle cx="111" cy="30" r="1.3"/>
<circle cx="114.8" cy="39" r="1.25"/>
<circle cx="124.3" cy="30" r="1.7"/>
<circle cx="124.3" cy="30" r="3.2"/>
<circle cx="172.3" cy="30" r="3.1"/>
<circle cx="172.3" cy="30" r="1.7"/>
<circle cx="181.8" cy="39" r="1.25"/>
<circle cx="185.6" cy="30" r="1.3"/>
<circle cx="294.5" cy="30" r="1.3"/>
<circle cx="298.3" cy="39" r="1.25"/>
<circle cx="307.8" cy="30" r="1.7"/>
<circle cx="355.8" cy="30" r="1.7"/>
<circle cx="365.3" cy="39" r="1.25"/>
<circle cx="369.1" cy="30" r="1.3"/>
<circle cx="113.1" cy="53" r="3.1"/>
<circle cx="113.1" cy="53" r="1.7"/>
<circle cx="183.5" cy="53" r="3.1"/>
<circle cx="183.5" cy="53" r="1.7"/>
<circle cx="296.6" cy="53" r="1.7"/>
<circle cx="367" cy="53" r="1.7"/>
<circle cx="113.1" cy="76" r="3.2"/>
<circle cx="113.1" cy="76" r="1.7"/>
<circle cx="183.5" cy="76" r="3.1"/>
<circle cx="183.5" cy="76" r="1.7"/>
<circle cx="296.6" cy="76" r="1.7"/>
<circle cx="367" cy="76" r="1.7"/>
<circle cx="113.1" cy="99" r="3.2"/>
<circle cx="113.1" cy="99" r="1.7"/>
<circle cx="183.5" cy="99" r="3.1"/>
<circle cx="183.5" cy="99" r="1.7"/>
<circle cx="296.6" cy="99" r="1.7"/>
<circle cx="367" cy="99" r="1.7"/>
<circle cx="114.8" cy="113" r="1.25"/>
<circle cx="181.8" cy="113" r="1.25"/>
<circle cx="298.3" cy="113" r="1.25"/>
<circle cx="365.3" cy="113" r="1.25"/>
<circle cx="111" cy="122" r="1.3"/>
<circle cx="111" cy="131" r="1.3"/>
<circle cx="114.8" cy="140" r="1.25"/>
<circle cx="115.3" cy="126.5" r="1.7"/>
<circle cx="115.3" cy="126.5" r="3.2"/>
<circle cx="181.3" cy="126.5" r="3.2"/>
<circle cx="181.3" cy="126.5" r="1.7"/>
<circle cx="181.8" cy="140" r="1.25"/>
<circle cx="185.6" cy="122" r="1.3"/>
<circle cx="185.6" cy="131" r="1.3"/>
<circle cx="294.5" cy="122" r="1.3"/>
<circle cx="294.5" cy="131" r="1.3"/>
<circle cx="298.3" cy="140" r="1.25"/>
<circle cx="298.8" cy="126.5" r="1.7"/>
<circle cx="364.8" cy="126.5" r="1.7"/>
<circle cx="365.3" cy="140" r="1.25"/>
<circle cx="369.1" cy="122" r="1.3"/>
<circle cx="369.1" cy="131" r="1.3"/>
<circle cx="111" cy="153.5" r="1.3"/>
<circle cx="111" cy="144.5" r="1.3"/>
<circle cx="115.3" cy="149" r="1.7"/>
<circle cx="115.3" cy="149" r="3.1"/>
<circle cx="181.3" cy="149" r="1.7"/>
<circle cx="181.3" cy="149" r="3.1"/>
<circle cx="185.6" cy="153.5" r="1.3"/>
<circle cx="185.6" cy="144.5" r="1.3"/>
<circle cx="294.5" cy="144.5" r="1.3"/>
<circle cx="294.5" cy="153.5" r="1.3"/>
<circle cx="298.8" cy="149" r="1.7"/>
<circle cx="364.8" cy="149" r="1.7"/>
<circle cx="369.1" cy="144.5" r="1.3"/>
<circle cx="369.1" cy="153.5" r="1.3"/>
<circle cx="113.1" cy="165.2" r="3.1"/>
<circle cx="113.1" cy="165.2" r="1.7"/>
<circle cx="183.5" cy="165.2" r="3.1"/>
<circle cx="183.5" cy="165.2" r="1.7"/>
<circle cx="296.6" cy="165.2" r="1.7"/>
<circle cx="367" cy="165.2" r="1.7"/>
<circle cx="113.1" cy="188.2" r="3.2"/>
<circle cx="113.1" cy="188.2" r="1.7"/>
<circle cx="148.3" cy="188.2" r="2.5"/>
<circle cx="183.5" cy="188.2" r="3.1"/>
<circle cx="183.5" cy="188.2" r="1.7"/>
<circle cx="296.6" cy="188.2" r="1.7"/>
<circle cx="331.8" cy="188.2" r="2.5"/>
<circle cx="367" cy="188.2" r="1.7"/>
<circle cx="113.1" cy="211.2" r="3.2"/>
<circle cx="113.1" cy="211.2" r="1.7"/>
<circle cx="183.5" cy="211.2" r="3.1"/>
<circle cx="183.5" cy="211.2" r="1.7"/>
<circle cx="296.6" cy="211.2" r="1.7"/>
<circle cx="367" cy="211.2" r="1.7"/>
<circle cx="111" cy="223" r="1.3"/>
<circle cx="111" cy="232" r="1.3"/>
<circle cx="114.8" cy="236.5" r="1.25"/>
<circle cx="115.3" cy="227.5" r="1.7"/>
<circle cx="115.3" cy="227.5" r="3.2"/>
<circle cx="181.3" cy="227.5" r="3.1"/>
<circle cx="181.3" cy="227.5" r="1.7"/>
<circle cx="181.8" cy="236.5" r="1.25"/>
<circle cx="185.6" cy="223" r="1.3"/>
<circle cx="185.6" cy="232" r="1.3"/>
<circle cx="294.5" cy="223" r="1.3"/>
<circle cx="294.5" cy="232" r="1.3"/>
<circle cx="298.3" cy="236.5" r="1.25"/>
<circle cx="298.8" cy="227.5" r="1.7"/>
<circle cx="364.8" cy="227.5" r="1.7"/>
<circle cx="365.3" cy="236.5" r="1.25"/>
<circle cx="369.1" cy="223" r="1.3"/>
<circle cx="369.1" cy="232" r="1.3"/>
<circle cx="111" cy="254.5" r="1.3"/>
<circle cx="111" cy="245.5" r="1.3"/>
<circle cx="115.3" cy="250" r="1.7"/>
<circle cx="115.3" cy="250" r="3.2"/>
<circle cx="181.3" cy="250" r="3.2"/>
<circle cx="181.3" cy="250" r="1.7"/>
<circle cx="185.6" cy="254.5" r="1.3"/>
<circle cx="185.6" cy="245.5" r="1.3"/>
<circle cx="294.5" cy="245.5" r="1.3"/>
<circle cx="294.5" cy="254.5" r="1.3"/>
<circle cx="298.8" cy="250" r="1.7"/>
<circle cx="364.8" cy="250" r="1.7"/>
<circle cx="369.1" cy="245.5" r="1.3"/>
<circle cx="369.1" cy="254.5" r="1.3"/>
<circle cx="113.1" cy="277.5" r="3.1"/>
<circle cx="113.1" cy="277.5" r="1.7"/>
<circle cx="114.8" cy="263.5" r="1.25"/>
<circle cx="181.8" cy="263.5" r="1.25"/>
<circle cx="183.5" cy="277.5" r="3.1"/>
<circle cx="183.5" cy="277.5" r="1.7"/>
<circle cx="296.6" cy="277.5" r="1.7"/>
<circle cx="298.3" cy="263.5" r="1.25"/>
<circle cx="365.3" cy="263.5" r="1.25"/>
<circle cx="367" cy="277.5" r="1.7"/>
<circle cx="113.1" cy="300.5" r="3.2"/>
<circle cx="113.1" cy="300.5" r="1.7"/>
<circle cx="183.5" cy="300.5" r="3.1"/>
<circle cx="183.5" cy="300.5" r="1.7"/>
<circle cx="296.6" cy="300.5" r="1.7"/>
<circle cx="367" cy="300.5" r="1.7"/>
<circle cx="113.1" cy="323.5" r="3.2"/>
<circle cx="113.1" cy="323.5" r="1.7"/>
<circle cx="114.8" cy="337.5" r="1.25"/>
<circle cx="181.8" cy="337.5" r="1.25"/>
<circle cx="183.5" cy="323.5" r="3.1"/>
<circle cx="183.5" cy="323.5" r="1.7"/>
<circle cx="296.6" cy="323.5" r="1.7"/>
<circle cx="298.3" cy="337.5" r="1.25"/>
<circle cx="365.3" cy="337.5" r="1.25"/>
<circle cx="367" cy="323.5" r="1.7"/>
<circle cx="111" cy="346.5" r="1.3"/>
<circle cx="124.3" cy="346.5" r="1.7"/>
<circle cx="124.3" cy="346.5" r="3.1"/>
<circle cx="172.3" cy="346.5" r="3.1"/>
<circle cx="172.3" cy="346.5" r="1.7"/>
<circle cx="185.6" cy="346.5" r="1.3"/>
<circle cx="294.5" cy="346.5" r="1.3"/>
<circle cx="307.8" cy="346.5" r="1.7"/>
<circle cx="355.8" cy="346.5" r="1.7"/>
<circle cx="369.1" cy="346.5" r="1.3"/>
</g>
<text font-size="11.2" x="478.9" y="370.3">BY.ФДБИ 955.01.01.00</text>
<g font-size="8">
<text x="90.8" y="10" transform="rotate(-180 90.8 10)">BY.ФДБИ 955.01.01.00</text>
<text x="476" y="385.8">Боковая сторона</text>
</g>
<g font-size="5.6">
<text x="556" y="388.9">106.46</text>
<text x="577.7" y="388.9">1:1</text>
</g>
<g font-size="5.4" fill="#808080">
<text x="96.1" y="33.3" transform="rotate(-90 96.1 33.3)">9</text>
<text x="43.7" y="37.5">28 отв.</text>
<text x="68.3" y="37.5">2,60</text>
<text x="96.1" y="48.3" transform="rotate(-90 96.1 48.3)">14</text>
<text x="308.7" y="50.2">R3</text>
<text x="42.5" y="58.4">3,40 /</text>
<text x="64.4" y="58.4">6.30 х 90</text>
<text x="54.6" y="63.6">30 отв.</text>
<text x="96.1" y="66.9" transform="rotate(-90 96.1 66.9)">23</text>
<text x="96.1" y="89.9" transform="rotate(-90 96.1 89.9)">23</text>
<text x="279.6" y="84.9" transform="rotate(-90 279.6 84.9)">84,50</text>
<text x="323.3" y="98.4">R3</text>
<text x="96.1" y="108.3" transform="rotate(-90 96.1 108.3)">14</text>
<text x="80.1" y="124.3" transform="rotate(-90 80.1 124.3)">13,50</text>
<text x="88.1" y="124.9" transform="rotate(-90 88.1 124.9)">4,50</text>
<text x="279.6" y="128.6" transform="rotate(-90 279.6 128.6)">10</text>
<text x="314.9" y="128.1">R5</text>
<text x="96.1" y="135.2" transform="rotate(-90 96.1 135.2)">4,50</text>
<text x="80.1" y="138.4" transform="rotate(-90 80.1 138.4)">13,50</text>
<text x="86.1" y="145.7" transform="rotate(-90 86.1 145.7)">9</text>
<text x="315.8" y="147">R5</text>
<text x="337.1" y="161.7">R3</text>
<text x="74.5" y="167.5">5</text>
<text x="96.1" y="164.2" transform="rotate(-90 96.1 164.2)">11,75</text>
<text x="96.1" y="179.2" transform="rotate(-90 96.1 179.2)">23</text>
<text x="306.1" y="174.4">R4</text>
<text x="313.8" y="182">R7</text>
<text x="32.1" y="195" transform="rotate(-90 32.1 195)">326,50</text>
<text x="206.4" y="195" transform="rotate(-90 206.4 195)">326,50</text>
<text x="279.6" y="194.3" transform="rotate(-90 279.6 194.3)">113,50</text>
<text x="88.1" y="202.2" transform="rotate(-90 88.1 202.2)">23</text>
<text x="98.1" y="224.5" transform="rotate(-90 98.1 224.5)">16,25</text>
<text x="80.1" y="234.9" transform="rotate(-90 80.1 234.9)">13,50</text>
<text x="88.1" y="246.4" transform="rotate(-90 88.1 246.4)">13,50</text>
<text x="72.1" y="256.6" transform="rotate(-90 72.1 256.6)">18</text>
<text x="279.6" y="252.1" transform="rotate(-90 279.6 252.1)">10</text>
<text x="88.1" y="261.9" transform="rotate(-90 88.1 261.9)">13,50</text>
<text x="96.1" y="260.2" transform="rotate(-90 96.1 260.2)">9</text>
<text x="80.1" y="272.8" transform="rotate(-90 80.1 272.8)">14</text>
<text x="445.6" y="288" transform="rotate(-90 445.6 288)">139,83</text>
<text x="96.1" y="291.4" transform="rotate(-90 96.1 291.4)">23</text>
<text x="279.6" y="302.9" transform="rotate(-90 279.6 302.9)">84,50</text>
<text x="437.6" y="301.4" transform="rotate(-90 437.6 301.4)">111,50</text>
<text x="429.6" y="310.9" transform="rotate(-90 429.6 310.9)">91,50</text>
<text x="88.1" y="314.4" transform="rotate(-90 88.1 314.4)">23</text>
<text x="421.6" y="320.8" transform="rotate(-90 421.6 320.8)">71,60</text>
<text x="405.6" y="328.1" transform="rotate(-90 405.6 328.1)">51</text>
<text x="413.6" y="325.1" transform="rotate(-90 413.6 325.1)">63,70</text>
<text x="96.1" y="332.8" transform="rotate(-90 96.1 332.8)">14</text>
<text x="389.6" y="342" transform="rotate(-90 389.6 342)">30,40</text>
<text x="397.6" y="337.8" transform="rotate(-90 397.6 337.8)">38,30</text>
<text x="88.1" y="346.8" transform="rotate(-90 88.1 346.8)">14</text>
<text x="279.6" y="347.6" transform="rotate(-90 279.6 347.6)">12</text>
<text x="381.6" y="346.1" transform="rotate(-90 381.6 346.1)">15</text>
<text x="96.1" y="350.2" transform="rotate(-90 96.1 350.2)">5</text>
<text x="145.7" y="360.2">48</text>
<text x="145.9" y="363.7">66</text>
<text x="202.4" y="360.2">2,50</text>
<text x="326.3" y="360.2">20,60</text>
<text x="326.1" y="368.2">28,64</text>
<text x="145.9" y="376.2">67</text>
<text x="326.3" y="376.2">37,78</text>
<text x="142.6" y="384.2">70,40</text>
<text x="326.3" y="384.2">39,93</text>
<text x="142.6" y="392.2">74,60</text>
<text x="326.1" y="392.2">43,56</text>
<text x="145.9" y="400.2">82</text>
<text x="329.4" y="400.2">52</text>
<text x="329.4" y="408.2">60</text>
</g>
<text font-size="5" x="559.6" y="409">БГУ</text>
<text font-size="4.9" x="539.9" y="388.6">О</text>
<g font-size="4">
<text x="11.5" y="168.7" transform="rotate(-90 11.5 168.7)">Перв. примен.</text>
<text x="11.5" y="226.1" transform="rotate(-90 11.5 226.1)">Справ. №</text>
<text x="11.5" y="298.1" transform="rotate(-90 11.5 298.1)">Подп. и дата</text>
<text x="11.5" y="327.7" transform="rotate(-90 11.5 327.7)">Инв. № дубл.</text>
<text x="11.5" y="352.9" transform="rotate(-90 11.5 352.9)">Взам. инв. №</text>
<text x="11.5" y="383.1" transform="rotate(-90 11.5 383.1)">Подп. и дата</text>
<text x="404.9" y="383.5">Изм.</text>
<text x="412.7" y="383.5">Лист</text>
<text x="426.2" y="383.5">№ докум.</text>
<text x="448" y="383.5">Подп.</text>
<text x="460.4" y="383.5">Дата</text>
<text x="543" y="378.5">Лит.</text>
<text x="557.7" y="378.5">Масса</text>
<text x="572.6" y="378.5">Масштаб</text>
<text x="404.5" y="388.5">Разраб.</text>
<text x="422.4" y="388.5">Суровцев</text>
<text x="404.5" y="393.5">Пров.</text>
<text x="422.5" y="393.4">Стецко</text>
<text x="404.5" y="398.5">Т. контр.</text>
<text x="539.5" y="398.7">Лист 1</text>
<text x="559.5" y="398.7">Листов 1</text>
<text x="11.5" y="412.7" transform="rotate(-90 11.5 412.7)">Инв. № подл.</text>
<text x="404.5" y="413.5">Утв.</text>
<text x="404.5" y="408.5">Н. контр.</text>
<text x="422.7" y="408.5">Огурцов</text>
<text x="495.7" y="418.5">Копировал</text>
<text x="554.9" y="418.5">Формат А2</text>
</g>
<text font-size="3.9" x="422.3" y="413.4">Семенович</text>
<text font-size="3.6" x="592.8" y="414.7" transform="rotate(-90 592.8 414.7)">Файл: Right_Side_3u_s</text>
<text font-size="3.4" x="490" y="409.1">Д16Т ГОСТ 4784-2019</text>
</svg>
